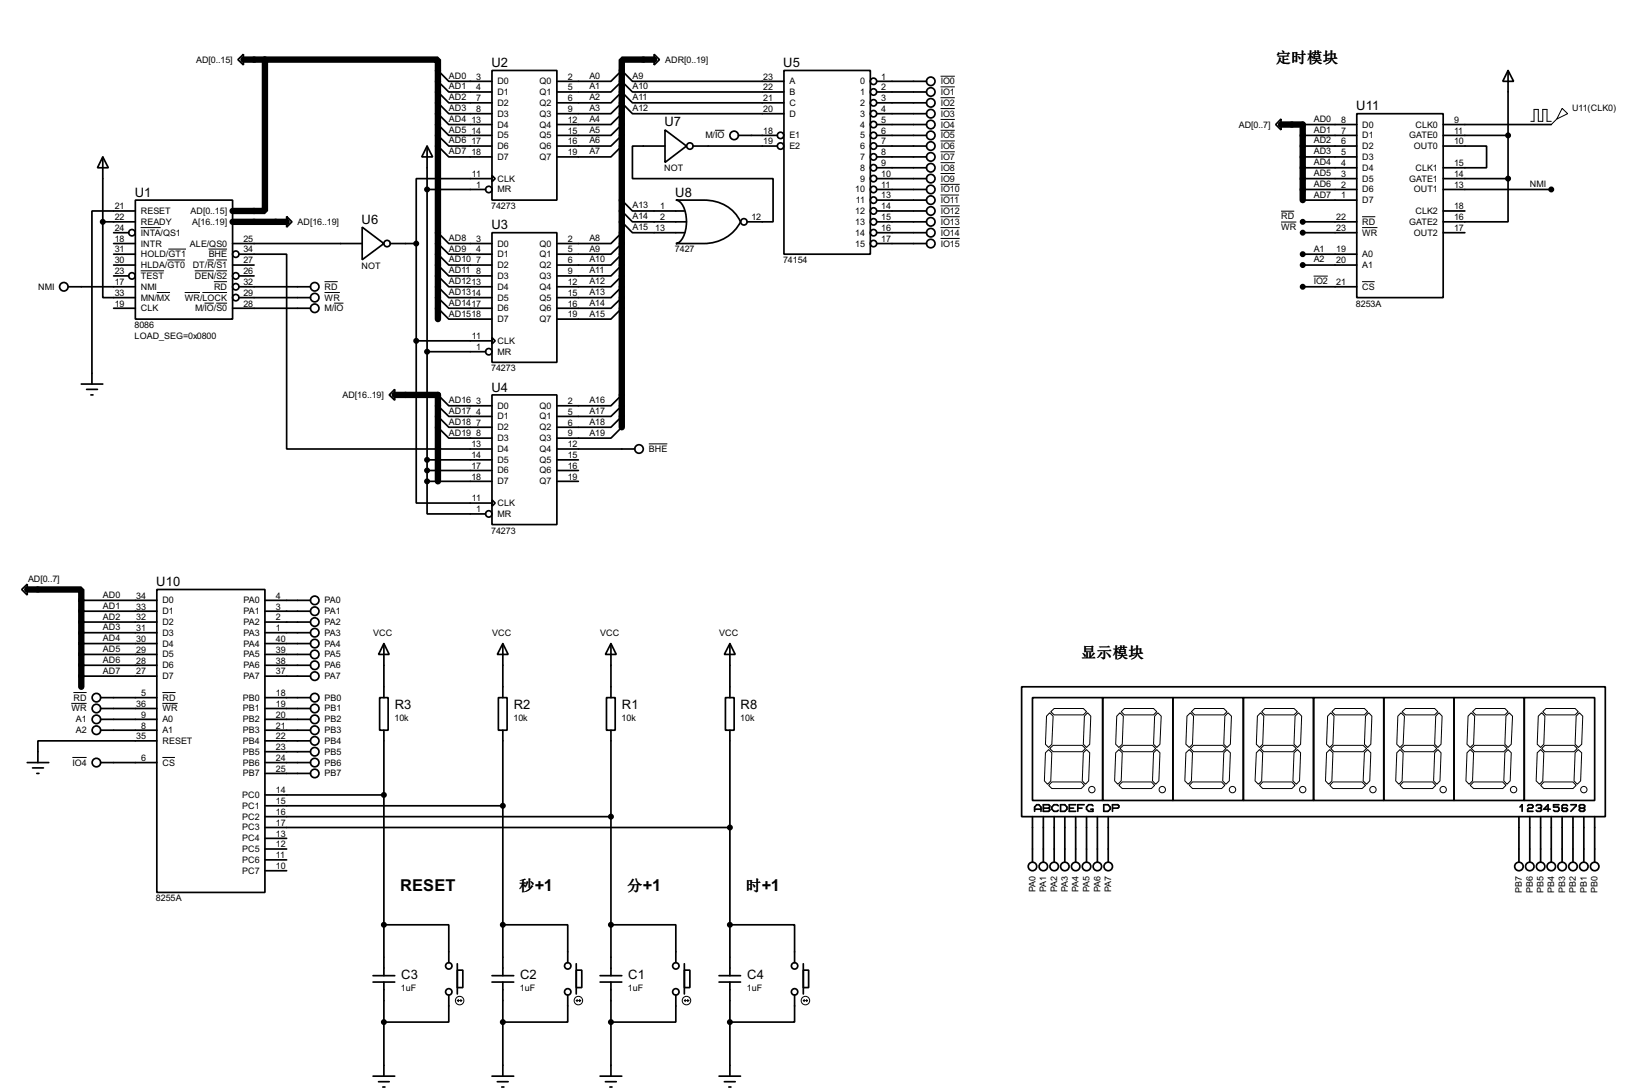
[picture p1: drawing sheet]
<svg xmlns="http://www.w3.org/2000/svg" width="383mm" height="256mm" viewBox="0 0 383 256" stroke-linecap="round" stroke-linejoin="round" font-family="sans-serif">
<path d="M57.2 14h5.1M62.3 14v35.6h-7.6M62.3 14h40.6v61M153.7 14h-7.6v86.4M301 29.3h5.1v17.7M54.7 52.1h12.7M92.8 92.8h10.1v20.3M6.4 138.5h12.7v22.8" fill="none" stroke="#000" stroke-width="1.5"/>
<g fill="none" stroke="#000" stroke-width=".4">
<path d="M55.9 14l1.3-1.2v2.5zM102.9 16.6l2.6 2.5h10.1M102.9 19.1l2.6 2.5h10.1M115.6 16.6h15.3v30.4h-15.3zM130.9 19.1h12.7l2.5-2.5 2.5 2.5h35.6M153.7 12.8l1.3 1.2-1.3 1.3zM184.2 16.6h20.3v43.1h-20.3zM206 19.1h11.7M354.4 16.6l1.3 2.5h-2.6zM354.4 16.6v25.4M24.2 36.9l1.3 2.5h-2.6zM24.2 36.9v15.2"/>
<path d="M100.4 34.3l1.3 2.6h-2.6zM100.4 34.3v78.8M102.9 21.6l2.6 2.6h10.1M102.9 24.2l2.6 2.5h10.1M102.9 26.7l2.6 2.6h10.1M102.9 29.3l2.6 2.5h10.1M102.9 31.8l2.6 2.5h10.1M102.9 34.3l2.6 2.6h10.1M130.9 21.6h12.7l2.5-2.5 2.5 2.5h35.6M130.9 24.2h12.7l2.5-2.6 2.5 2.6h35.6M130.9 26.7h12.7l2.5-2.5 2.5 2.5h35.6M146.1 26.7l-2.5 2.6h-12.7"/>
<path d="M146.1 29.3l-2.5 2.5h-12.7M146.1 31.8l-2.5 2.5h-12.7M146.1 34.3l-2.5 2.6h-12.7M156.3 30.5l5 3.8-5 3.9zM156.3 34.3h-7.7v7.7h33.1v10.1h-6.1M162.9 34.3h19.8M173.5 31.8h9.2M206 21.6h11.7M206 24.2h11.7M206 26.7h11.7M206 29.3h11.7M206 31.8h11.7"/>
<path d="M206 34.3h11.7M206 36.9h11.7M206 39.4h11.7M301 28v2.5l-1.2-1.2zM306.1 29.3h12.7M306.1 31.8h12.7M306.1 34.3h12.7M306.1 36.9h12.7M306.1 39.4h12.7M318.8 26.7h20.3v43.2h-20.3zM339.1 34.3h10.2v5.1h-10.2M339.1 29.3h25.4"/>
<path d="M339.1 31.8h15.3M24.2 52.1v17.8h7.6M24.2 52.1h7.6M26.7 57.2h5.1M26.7 54.7h3.6M26.7 59.7h5.1M31.8 47h22.9v28h-22.9zM31.8 49.6h-10.2v40.6M54.7 57.2h30.4M56.2 59.7h11.2v45.8h48.2M67.4 50.9l1.2 1.2-1.2 1.3zM85.1 53.4l5.1 3.8-5.1 3.8z"/>
<path d="M91.7 57.2h6.1M97.8 57.2v22.9M100.4 44.5h13.7M102.9 54.7l2.6 2.5h10.1M102.9 57.2l2.6 2.5h10.1M102.9 59.7l2.6 2.6h10.1M115.6 41.2l.8 .8-.8 .7zM115.6 54.7h15.3v30.4h-15.3zM115.6 42h-17.8v15.2M146.1 54.7l-2.5 2.5h-12.7M146.1 57.2l-2.5 2.5h-12.7M146.1 59.7l-2.5 2.6h-12.7"/>
<path d="M146.1 52.1l2.5 2.6h12.2M146.1 49.6l2.5 2.5h12.7M146.1 47l2.5 2.6h12.2M158.8 47h6.6a9.1 9.1 0 0 1 8.6 5.1 9.5 9.5 0 0 1-8.6 5.1h-6.6a3.5 3.5 0 0 0 2.3-3.1 7.5 7.5 0 0 0-1.4-6.7zM206 57.2h11.7M206 52.1h11.7M206 44.5h11.7M206 42h11.7M206 47h11.7M206 49.6h11.7M206 54.7h11.7M306.1 52.1h12.7"/>
<path d="M306.1 44.5h12.7M306.1 42h12.7M306.1 47h12.7M306.1 54.7h12.7M306.1 59.7h12.7M339.1 44.5h25.4M339.1 42h15.3M339.1 49.6h5.1M339.1 54.7h5.1M354.4 42v10.1h-15.3M16.1 67.4h15.7M26.7 72.4h5.1"/>
<path d="M26.7 62.3h5.1M26.7 64.8h3.6M54.7 72.4h18.3M54.7 62.3h5M56.2 67.4h16.8M56.2 69.9h16.8M56.2 64.8h3.5M102.9 62.3l2.6 2.5h10.1M102.9 64.8l2.6 2.6h10.1M102.9 67.4l2.6 2.5h10.1M102.9 69.9l2.6 2.5h10.1M102.9 72.4l2.6 2.6h10.1"/>
<path d="M115.6 79.3l.8 .8-.8 .7zM146.1 62.3l-2.5 2.5h-12.7M146.1 64.8l-2.5 2.6h-12.7M146.1 67.4l-2.5 2.5h-12.7M146.1 69.9l-2.5 2.5h-12.7M146.1 72.4l-2.5 2.6h-12.7M306.1 67.4h12.7M306.1 62.3h12.7M19.1 90.2h5.1M20.4 91.5h2.5M21.4 92.8h.5M91.5 92.8l1.3-1.3v2.5z"/>
<path d="M97.8 80.1v38.1h17.8M97.8 80.1h17.8M100.4 82.6h13.7M102.9 92.8l2.6 2.5h10.1M102.9 95.3l2.6 2.5h10.1M102.9 97.8l2.6 2.6h10.1M115.6 92.8h15.3v30.4h-15.3zM146.1 97.8l-2.5 2.6h-12.7M146.1 95.3l-2.5 2.5h-12.7M146.1 92.8l-2.5 2.5h-12.7M100.4 113.1v7.6h13.7M100.4 113.1h15.2"/>
<path d="M100.4 110.5h15.2M100.4 108h15.2M102.9 100.4l2.6 2.5h10.1M115.6 117.4l.8 .8-.8 .7zM130.9 105.5h18.3M130.9 113.1h5M130.9 110.5h5M130.9 108h5M146.1 100.4l-2.5 2.5h-12.7M5.1 138.5l1.3-1.3v2.6zM36.9 138.5h25.4v71.1h-25.4zM19.1 141h17.8"/>
<path d="M19.1 143.6h17.8M19.1 146.1h17.8M19.1 148.6h17.8M19.1 151.2h17.8M19.1 153.7h17.8M19.1 156.3h17.8M19.1 158.8h17.8M62.3 141h10.7M62.3 143.6h10.7M62.3 146.1h10.7M62.3 148.6h10.7M62.3 151.2h10.7"/>
<path d="M62.3 153.7h10.7M62.3 156.3h10.7M62.3 158.8h10.7M90.2 151.2l1.3 2.5h-2.5zM90.2 151.2v12.7M118.2 151.2l1.2 2.5h-2.5zM118.2 151.2v12.7M143.6 151.2l1.2 2.5h-2.5zM143.6 151.2v12.7M171.5 151.2l1.3 2.5h-2.6zM171.5 151.2v12.7M6.4 179.1h5.1"/>
<path d="M23.7 163.9h13.2M23.7 166.4h13.2M23.7 169h13.2M23.7 171.5h13.2M23.7 179.1h13.2M36.9 174h-28v5.1M62.3 163.9h10.7M62.3 166.4h10.7M62.3 169h10.7M62.3 171.5h10.7M62.3 179.1h10.7M62.3 174h10.7"/>
<path d="M62.3 176.6h10.7M89.2 163.9h2v7.6h-2zM90.2 171.5v57.7M117.1 163.9h2.1v7.6h-2.1zM118.2 171.5v57.7M142.5 163.9h2.1v7.6h-2.1zM143.6 171.5v57.7M170.5 163.9h2v7.6h-2zM171.5 171.5v57.7M240.1 161.3h137.1v30.5h-137.1zM242.6 163.9h16.5v24.1h-16.5zM259.1 163.9h16.5v24.1h-16.5z"/>
<path d="M275.6 163.9h16.6v24.1h-16.6zM292.2 163.9h16.5v24.1h-16.5zM308.7 163.9h16.5v24.1h-16.5zM325.2 163.9h16.5v24.1h-16.5zM341.7 163.9h16.5v24.1h-16.5zM358.2 163.9h16.5v24.1h-16.5zM7.7 180.4h2.5M8.7 181.7h.5M62.3 181.7h10.7M62.3 186.7h27.9M62.3 189.3h55.9M62.3 191.8h81.3"/>
<path d="M62.3 194.4h109.2M62.3 196.9h5.1M62.3 199.4h5.1M242.6 191.8v10.7M243.1 190.6v-1l.5-.6h.5l.5 .6v1M243.1 190.1h1.5M245.2 189h1.2l.3 .3v.3l-.3 .2 .3 .5-.3 .3h-1.2zM245.2 191.8v10.7M245.2 189.8h1.2M247.7 191.8v10.7M248.7 189.3l-.3-.3h-.7l-.5 .6v.5l.5 .5h.7l.3-.3M249.2 189h1l.5 .6v.5l-.5 .5h-1z"/>
<path d="M250.2 191.8v10.7M251.3 189.8h1M252.8 191.8v10.7M252.8 189h-1.5v1.6h1.5M253.3 189.8h1M254.8 189h-1.5v1.6M255.3 191.8v10.7M256.8 189.3l-.2-.3h-.8l-.5 .6v.5l.5 .5h1v-.5h-.5M257.9 191.8v10.7M259.4 189h1l.5 .6v.5l-.5 .5h-1zM260.4 191.8v10.7M261.4 189.8h1.3l.2-.2v-.3l-.2-.3h-1.3v1.6"/>
<path d="M356.9 191.8v10.7M357.2 189.6l.5-.6v1.6M359 189.3l.2-.3h.8l.2 .3v.3l-.2 .2h-.8l-.2 .3v.5h1.2M359.5 191.8v10.7M361 189.3l.2-.3h.8l.2 .3v.3l-.2 .2M361.5 189.8h.5M362 189.8l.2 .3-.2 .5h-.8l-.2-.3M362 191.8v10.7M364.3 190.1h-1.5l1-1.1v1.6M364.5 191.8v10.7M366.3 189h-1.2v.6h1l.2 .2v.5l-.2 .3h-.8l-.2-.3M367.1 191.8v10.7"/>
<path d="M368.3 189.3l-.2-.3h-.8l-.2 .3v1l.2 .3h.8l.2-.3-.2-.5h-1M369.1 189h1.3v.3l-1.3 1.3M369.6 191.8v10.7M371.4 189.8l-.3-.2v-.3l.3-.3h.7l.3 .3v.3l-.3 .2M371.4 189.8l-.3 .3 .3 .5h.7l.3-.3-.3-.5M371.4 189.8h.7M372.2 191.8v10.7M374.7 191.8v10.7M62.3 202h5.1M62.3 204.5h5.1M90.2 217.2h15.3v8.9M118.2 217.2h15.2v8.9"/>
<path d="M143.6 217.2h15.2v8.9M171.5 217.2h15.2v8.9M87.7 230.7h5.1M87.7 229.2h5.1M90.2 230.7v22.1M105.5 233.7v6.4h-15.3M107.5 227.9h1.3v4.1h-1.3zM107.5 226.4v7.1M115.6 230.7h5.1M115.6 229.2h5.1M118.2 230.7v22.1M133.4 233.7v6.4h-15.2"/>
<path d="M135.4 227.9h1.3v4.1h-1.3zM135.4 226.4v7.1M141 230.7h5.1M141 229.2h5.1M143.6 230.7v22.1M158.8 233.7v6.4h-15.2M160.8 227.9h1.3v4.1h-1.3zM160.8 226.4v7.1M169 230.7h5M169 229.2h5M171.5 230.7v22.1M186.7 233.7v6.4h-15.2"/>
<path d="M188.8 227.9h1.2v4.1h-1.2zM188.8 226.4v7.1M87.7 252.8h5.1M89 254.1h2.5M90 255.3h.5M115.6 252.8h5.1M116.9 254.1h2.5M117.9 255.3h.5M141 252.8h5.1M142.3 254.1h2.5M143.3 255.3h.5M169 252.8h5"/>
<path d="M170.2 254.1h2.6M171.3 255.3h.5"/>
<circle cx="205.2" cy="19.1" r=".75"/>
<circle cx="218.7" cy="19.1" r="1"/>
<circle cx="162.1" cy="34.3" r=".75"/>
<circle cx="172.5" cy="31.8" r="1"/>
<circle cx="183.4" cy="31.8" r=".75"/>
<circle cx="183.4" cy="34.3" r=".75"/>
<circle cx="205.2" cy="26.7" r=".75"/>
<circle cx="205.2" cy="31.8" r=".75"/>
<circle cx="205.2" cy="39.4" r=".75"/>
<circle cx="205.2" cy="29.3" r=".75"/>
<circle cx="205.2" cy="36.9" r=".75"/>
<circle cx="205.2" cy="34.3" r=".75"/>
<circle cx="205.2" cy="21.6" r=".75"/>
<circle cx="205.2" cy="24.2" r=".75"/>
<circle cx="218.7" cy="34.3" r="1"/>
<circle cx="218.7" cy="36.9" r="1"/>
<circle cx="218.7" cy="39.4" r="1"/>
<circle cx="218.7" cy="29.3" r="1"/>
<circle cx="218.7" cy="31.8" r="1"/>
<circle cx="218.7" cy="26.7" r="1"/>
<circle cx="218.7" cy="24.2" r="1"/>
<circle cx="218.7" cy="21.6" r="1"/>
<circle cx="31" cy="54.7" r=".75"/>
<circle cx="55.4" cy="59.7" r=".75"/>
<circle cx="90.9" cy="57.2" r=".75"/>
<circle cx="114.8" cy="44.5" r=".75"/>
<circle cx="174.8" cy="52.1" r=".75"/>
<circle cx="205.2" cy="52.1" r=".75"/>
<circle cx="205.2" cy="54.7" r=".75"/>
<circle cx="205.2" cy="57.2" r=".75"/>
<circle cx="205.2" cy="42" r=".75"/>
<circle cx="205.2" cy="49.6" r=".75"/>
<circle cx="205.2" cy="44.5" r=".75"/>
<circle cx="205.2" cy="47" r=".75"/>
<circle cx="218.7" cy="49.6" r="1"/>
<circle cx="218.7" cy="42" r="1"/>
<circle cx="218.7" cy="44.5" r="1"/>
<circle cx="218.7" cy="47" r="1"/>
<circle cx="218.7" cy="54.7" r="1"/>
<circle cx="218.7" cy="52.1" r="1"/>
<circle cx="218.7" cy="57.2" r="1"/>
<circle cx="15" cy="67.4" r="1"/>
<circle cx="31" cy="64.8" r=".75"/>
<circle cx="55.4" cy="64.8" r=".75"/>
<circle cx="55.4" cy="67.4" r=".75"/>
<circle cx="55.4" cy="69.9" r=".75"/>
<circle cx="73.9" cy="67.4" r="1"/>
<circle cx="73.9" cy="72.4" r="1"/>
<circle cx="73.9" cy="69.9" r="1"/>
<circle cx="114.8" cy="82.6" r=".75"/>
<circle cx="150.1" cy="105.5" r="1"/>
<circle cx="114.8" cy="120.7" r=".75"/>
<circle cx="73.9" cy="153.7" r="1"/>
<circle cx="73.9" cy="151.2" r="1"/>
<circle cx="73.9" cy="143.6" r="1"/>
<circle cx="73.9" cy="156.3" r="1"/>
<circle cx="73.9" cy="158.8" r="1"/>
<circle cx="73.9" cy="146.1" r="1"/>
<circle cx="73.9" cy="148.6" r="1"/>
<circle cx="73.9" cy="141" r="1"/>
<circle cx="22.6" cy="163.9" r="1"/>
<circle cx="22.6" cy="166.4" r="1"/>
<circle cx="22.6" cy="169" r="1"/>
<circle cx="22.6" cy="171.5" r="1"/>
<circle cx="22.6" cy="179.1" r="1"/>
<circle cx="73.9" cy="176.6" r="1"/>
<circle cx="73.9" cy="179.1" r="1"/>
<circle cx="73.9" cy="174" r="1"/>
<circle cx="73.9" cy="171.5" r="1"/>
<circle cx="73.9" cy="169" r="1"/>
<circle cx="73.9" cy="163.9" r="1"/>
<circle cx="73.9" cy="166.4" r="1"/>
<circle cx="73.9" cy="181.7" r="1"/>
<circle cx="242.6" cy="203.5" r="1"/>
<circle cx="245.1" cy="203.5" r="1"/>
<circle cx="247.7" cy="203.5" r="1"/>
<circle cx="250.2" cy="203.5" r="1"/>
<circle cx="252.7" cy="203.5" r="1"/>
<circle cx="255.3" cy="203.5" r="1"/>
<circle cx="257.8" cy="203.5" r="1"/>
<circle cx="260.4" cy="203.5" r="1"/>
<circle cx="356.9" cy="203.5" r="1"/>
<circle cx="359.4" cy="203.5" r="1"/>
<circle cx="362" cy="203.5" r="1"/>
<circle cx="364.5" cy="203.5" r="1"/>
<circle cx="367" cy="203.5" r="1"/>
<circle cx="369.6" cy="203.5" r="1"/>
<circle cx="372.1" cy="203.5" r="1"/>
<circle cx="374.7" cy="203.5" r="1"/>
<circle cx="105.4" cy="226.9" r=".75"/>
<circle cx="105.4" cy="233" r=".75"/>
<circle cx="133.4" cy="233" r=".75"/>
<circle cx="133.4" cy="226.9" r=".75"/>
<circle cx="158.8" cy="233" r=".75"/>
<circle cx="158.8" cy="226.9" r=".75"/>
<circle cx="186.7" cy="233" r=".75"/>
<circle cx="186.7" cy="226.9" r=".75"/>
</g>
<g fill="none" stroke="#000" stroke-width=".23">
<path d="M221 17.9h3.4M168 30.6h2.2M221 20.4h3.4M221 23h3.4M221 25.5h3.4M221 28.1h3.4M221 30.6h3.4M221 33.1h3.4M221 35.7h3.4M221 38.2h3.4M359.7 28.5h.8v-2.8h1v2.8h1v-2.8h1v2.8h1M365.8 28l-1.3 1.3"/>
<path d="M367.1 25.5l1.3 1.2-2.6 1.3zM33.1 53.5h4.7M39.6 58.5h4.1M49 58.5h4.4M221 53.5h4.5M221 40.8h3.4M221 43.3h4.5M221 45.8h4.4M221 48.4h4.5M221 50.9h4.5M221 56h4.5M301 49.6h3.1"/>
<path d="M301 52.2h3.6M320.1 53.5h3.6M320.1 50.9h3.1M33.1 63.6h5.5M36.9 68.7h3.1M39.3 61.1h4.2M43.4 68.7h3.6M45.8 63.6h4.5M47.6 68.7h5.8M48.1 71.2h2.2M48.7 61.1h1.6M50.3 66.2h3.1"/>
<path d="M50.8 61.1h2.6M50.8 71.2h2.6M50.8 63.6h2.6M76.3 66.2h3.1M76.3 68.7h3.6M78.5 71.2h2.2M308.7 64.9h3.3M320.1 66.2h2.9M152.5 104.3h4.3M16.8 165.2h3.6M17 177.9h3.4M17.3 162.7h3.1"/>
<path d="M38.2 162.7h3.1M38.2 165.2h3.6M38.2 177.9h2.9M245.7 176.8l.7-.7 .8 .7-.3 6.6-.7 .8-.8-.8zM246.7 175.8l.8-.7h6.8l.8 .7-.8 .8h-6.8zM246.7 167.4l.8 .8-.3 6.6-.8 .8-.7-.8 .2-6.6zM246.9 167.2l.8-.8h6.9l.7 .8-.7 .7h-6.9zM255.3 176.1l.8 .7-.3 6.6-.7 .8-.8-.8 .3-6.6zM255.6 167.4l.7 .8-.2 6.6-.8 .8-.7-.8 .2-6.6zM262.2 176.8l.7-.7 .8 .7-.2 6.6-.8 .8-.8-.8zM263.2 175.8l.8-.7h6.8l.8 .7-.8 .8h-6.8zM263.2 167.4l.8 .8-.3 6.6-.8 .8-.7-.8 .2-6.6z"/>
<path d="M264.2 166.4h6.9l.7 .8-.7 .7h-6.9l-.7-.7zM271.1 176.8l.7-.7 .8 .7-.3 6.6-.7 .8-.8-.8zM272.1 167.4l.8 .8-.3 6.6-.8 .8-.7-.8 .2-6.6zM278.7 176.8l.8-.7 .7 .7-.2 6.6-.8 .8-.8-.8zM278.9 168.2l.8-.8 .8 .8-.3 6.6-.7 .8-.8-.8zM280 167.2l.7-.8h6.9l.7 .8-.7 .7h-6.9zM280.5 175.1h6.8l.8 .7-.8 .8h-6.8l-.8-.8zM288.3 176.1l.8 .7-.2 6.6-.8 .8-.8-.8 .3-6.6zM288.6 167.4l.8 .8-.3 6.6-.8 .8-.7-.8 .2-6.6zM295.2 176.8l.8-.7 .7 .7-.2 6.6-.8 .8-.8-.8zM296.2 175.8l.8-.7h6.8l.8 .7-.8 .8h-6.8zM296.2 167.4l.8 .8-.3 6.6-.7 .8-.8-.8 .3-6.6z"/>
<path d="M296.5 167.2l.7-.8h6.9l.8 .8-.8 .7h-6.9zM304.1 176.8l.8-.7 .7 .7-.2 6.6-.8 .8-.8-.8zM305.1 167.4l.8 .8-.3 6.6-.7 .8-.8-.8 .2-6.6zM311.7 176.8l.8-.7 .7 .7-.2 6.6-.8 .8-.7-.8zM312.7 175.8l.8-.7h6.8l.8 .7-.8 .8h-6.8zM312.7 167.4l.8 .8-.3 6.6-.7 .8-.8-.8 .3-6.6zM313.7 166.4h6.9l.8 .8-.8 .7h-6.9l-.7-.7zM321.4 176.1l.7 .7-.2 6.6-.8 .8-.8-.8 .3-6.6zM321.6 167.4l.8 .8-.3 6.6-.7 .8-.8-.8 .3-6.6zM329 176.1l.7 .7-.2 6.6-.8 .8-.7-.8 .2-6.6zM329.2 175.8l.8-.7h6.9l.7 .7-.7 .8h-6.9zM329.2 167.4l.8 .8-.3 6.6-.7 .8-.8-.8 .3-6.6z"/>
<path d="M329.5 167.2l.8-.8h6.8l.8 .8-.8 .7h-6.8zM337.1 176.8l.8-.7 .7 .7-.2 6.6-.8 .8-.7-.8zM338.1 167.4l.8 .8-.3 6.6-.7 .8-.8-.8 .3-6.6zM344.7 176.8l.8-.7 .8 .7-.3 6.6-.8 .8-.7-.8zM345.7 175.8l.8-.7h6.9l.7 .7-.7 .8h-6.9zM345.7 167.4l.8 .8-.2 6.6-.8 .8-.8-.8 .3-6.6zM346.8 166.4h6.8l.8 .8-.8 .7h-6.8l-.8-.7zM353.6 176.8l.8-.7 .7 .7-.2 6.6-.8 .8-.7-.8zM354.6 167.4l.8 .8-.3 6.6-.7 .8-.8-.8 .3-6.6zM361.2 176.8l.8-.7 .8 .7-.3 6.6-.7 .8-.8-.8zM361.5 168.2l.8-.8 .7 .8-.2 6.6-.8 .8-.8-.8zM362.3 175.8l.7-.7h6.9l.7 .7-.7 .8h-6.9z"/>
<path d="M362.5 167.2l.8-.8h6.8l.8 .8-.8 .7h-6.8zM370.9 176.1l.8 .7-.3 6.6-.8 .8-.7-.8 .2-6.6zM371.1 167.4l.8 .8-.2 6.6-.8 .8-.8-.8 .3-6.6zM247.2 183.7h6.9l.7 .8-.7 .7h-6.9l-.8-.7zM263.7 183.7h6.9l.7 .8-.7 .7h-6.9l-.8-.7zM280.2 183.7h6.9l.7 .8-.7 .7h-6.9l-.7-.7zM296.7 183.7h6.9l.7 .8-.7 .7h-6.9l-.7-.7zM313.2 183.7h6.9l.8 .8-.8 .7h-6.9l-.7-.7zM329.7 183.7h6.9l.8 .8-.8 .7h-6.9l-.7-.7zM345.5 184.5l.8-.8h6.8l.8 .8-.8 .7h-6.8zM362.8 183.7h6.8l.8 .8-.8 .7h-6.8l-.8-.7zM107.5 235h1"/>
<path d="M107.5 235l.3 .3M107.8 234.8l-.3 .2M108.3 234.8l.2 .2M108.5 235l-.2 .3M135.4 235h1.1M135.4 235l.3 .3M135.7 234.8l-.3 .2M136.2 234.8l.3 .2M136.5 235l-.3 .3M160.8 235h1.1M160.8 235l.3 .3M161.1 234.8l-.3 .2"/>
<path d="M161.6 234.8l.3 .2M161.9 235l-.3 .3M188.8 235h1M188.8 235l.2 .3M189 234.8l-.2 .2M189.5 234.8l.3 .2M189.8 235l-.3 .3"/>
<circle cx="256.5" cy="185.5" r=".75"/>
<circle cx="273.1" cy="185.5" r=".75"/>
<circle cx="289.6" cy="185.5" r=".75"/>
<circle cx="306.1" cy="185.5" r=".75"/>
<circle cx="322.6" cy="185.5" r=".75"/>
<circle cx="339.1" cy="185.5" r=".75"/>
<circle cx="355.6" cy="185.5" r=".75"/>
<circle cx="372.1" cy="185.5" r=".75"/>
<circle cx="108" cy="235" r="1"/>
<circle cx="135.9" cy="235" r="1"/>
<circle cx="161.3" cy="235" r="1"/>
<circle cx="189.2" cy="235" r="1"/>
</g>
<g fill="#000" stroke="#000" stroke-width=".4">
<circle cx="354.3" cy="31.8" r=".5"/>
<circle cx="24.1" cy="52.1" r=".5"/>
<circle cx="97.8" cy="57.2" r=".5"/>
<circle cx="100.3" cy="44.5" r=".5"/>
<circle cx="306.1" cy="52.1" r=".5"/>
<circle cx="306.1" cy="54.7" r=".5"/>
<circle cx="306.1" cy="59.7" r=".5"/>
<circle cx="354.3" cy="42" r=".5"/>
<circle cx="364.5" cy="44.5" r=".5"/>
<circle cx="306.1" cy="62.3" r=".5"/>
<circle cx="306.1" cy="67.4" r=".5"/>
<circle cx="97.8" cy="80.1" r=".5"/>
<circle cx="100.3" cy="82.6" r=".5"/>
<circle cx="100.3" cy="113.1" r=".5"/>
<circle cx="100.3" cy="108" r=".5"/>
<circle cx="100.3" cy="110.5" r=".5"/>
<circle cx="90.2" cy="186.7" r=".5"/>
<circle cx="118.1" cy="189.3" r=".5"/>
<circle cx="143.5" cy="191.8" r=".5"/>
<circle cx="171.5" cy="194.4" r=".5"/>
<circle cx="90.2" cy="217.2" r=".5"/>
<circle cx="118.1" cy="217.2" r=".5"/>
<circle cx="143.5" cy="217.2" r=".5"/>
<circle cx="171.5" cy="217.2" r=".5"/>
<circle cx="90.2" cy="240.1" r=".5"/>
<circle cx="118.1" cy="240.1" r=".5"/>
<circle cx="143.5" cy="240.1" r=".5"/>
<circle cx="171.5" cy="240.1" r=".5"/>
</g>
<g font-size="4.3">
<text x="94.1" y="209.2">RESET</text>
<text x="125.7" y="209.2">+1</text>
<text x="151.1" y="209.2">+1</text>
<text x="179" y="209.2">+1</text>
</g>
<g font-size="3.7">
<text x="299.8" y="14.8">定时模块</text>
<text x="254.1" y="154.6">显示模块</text>
<text x="122" y="209.2">秒</text>
<text x="147.4" y="209.2">分</text>
<text x="175.3" y="209.2">时</text>
</g>
<g font-size="3.4">
<text x="115.5" y="15.8">U2</text>
<text x="184.1" y="15.8">U5</text>
<text x="156.1" y="29.7">U7</text>
<text x="318.7" y="25.9">U11</text>
<text x="31.7" y="46.2">U1</text>
<text x="158.7" y="46.2">U8</text>
<text x="85" y="52.6">U6</text>
<text x="115.5" y="53.9">U3</text>
<text x="115.5" y="92">U4</text>
<text x="36.7" y="137.7">U10</text>
<text x="92.8" y="166.4">R3</text>
<text x="120.7" y="166.4">R2</text>
<text x="146.1" y="166.4">R1</text>
<text x="174" y="166.4">R8</text>
<text x="94.3" y="229.9">C3</text>
<text x="122.2" y="229.9">C2</text>
<text x="147.6" y="229.9">C1</text>
<text x="175.6" y="229.9">C4</text>
</g>
<g font-size="2.4">
<text x="46.1" y="14.7">AD[0..15]</text>
<text x="156.3" y="14.7">ADR[0..19]</text>
<text x="105.5" y="18.5">AD0</text>
<text x="105.5" y="21">AD1</text>
<text x="105.5" y="23.6">AD2</text>
<text x="111.9" y="18.7">3</text>
<text x="111.9" y="21.2">4</text>
<text x="111.9" y="23.7">7</text>
<text x="116.9" y="19.8">D0</text>
<text x="116.9" y="22.3">D1</text>
<text x="126.8" y="19.8">Q0</text>
<text x="126.8" y="22.3">Q1</text>
<text x="133.4" y="18.7">2</text>
<text x="133.4" y="21.2">5</text>
<text x="133.4" y="23.7">6</text>
<text x="138.5" y="18.5">A0</text>
<text x="138.5" y="21">A1</text>
<text x="138.5" y="23.6">A2</text>
<text x="148.6" y="18.5">A9</text>
<text x="148.6" y="21">A10</text>
<text x="148.6" y="23.6">A11</text>
<text x="179.4" y="18.7">23</text>
<text x="179.4" y="21.2">22</text>
<text x="179.4" y="23.7">21</text>
<text x="185.5" y="19.8">A</text>
<text x="185.5" y="22.3">B</text>
<text x="202.1" y="19.8">0</text>
<text x="202.1" y="22.3">1</text>
<text x="207.1" y="18.7">1</text>
<text x="207.1" y="21.2">2</text>
<text x="207.1" y="23.7">3</text>
<text x="221" y="19.8">IO0</text>
<text x="221" y="22.3">IO1</text>
<text x="105.5" y="26.1">AD3</text>
<text x="105.5" y="28.6">AD4</text>
<text x="110.8" y="28.9">13</text>
<text x="111.9" y="26.3">8</text>
<text x="116.9" y="24.8">D2</text>
<text x="116.9" y="27.4">D3</text>
<text x="116.9" y="30">D4</text>
<text x="126.8" y="24.8">Q2</text>
<text x="126.8" y="27.4">Q3</text>
<text x="126.8" y="30">Q4</text>
<text x="133.4" y="26.3">9</text>
<text x="133.4" y="28.9">12</text>
<text x="138.5" y="26.1">A3</text>
<text x="138.5" y="28.6">A4</text>
<text x="148.6" y="26.1">A12</text>
<text x="179.4" y="26.3">20</text>
<text x="185.5" y="24.8">C</text>
<text x="185.5" y="27.4">D</text>
<text x="202.1" y="24.8">2</text>
<text x="202.1" y="27.4">3</text>
<text x="202.1" y="30">4</text>
<text x="207.1" y="26.3">4</text>
<text x="207.1" y="28.9">5</text>
<text x="221" y="24.8">IO2</text>
<text x="221" y="27.4">IO3</text>
<text x="221" y="30">IO4</text>
<text x="291.1" y="30">AD[0..7]</text>
<text x="308.7" y="28.6">AD0</text>
<text x="315.1" y="28.9">8</text>
<text x="320.1" y="30">D0</text>
<text x="332.6" y="30">CLK0</text>
<text x="341.7" y="28.9">9</text>
<text x="369.4" y="26.1">U11(CLK0)</text>
<text x="105.5" y="31.2">AD5</text>
<text x="105.5" y="33.7">AD6</text>
<text x="110.8" y="31.4">14</text>
<text x="110.8" y="33.9">17</text>
<text x="116.9" y="32.5">D5</text>
<text x="116.9" y="35">D6</text>
<text x="126.8" y="32.5">Q5</text>
<text x="126.8" y="35">Q6</text>
<text x="133.4" y="31.4">15</text>
<text x="133.4" y="33.9">16</text>
<text x="138.5" y="31.2">A5</text>
<text x="138.5" y="33.7">A6</text>
<text x="165.8" y="32.5">M/IO</text>
<text x="179.4" y="31.4">18</text>
<text x="179.4" y="33.9">19</text>
<text x="185.5" y="32.5">E1</text>
<text x="185.5" y="35">E2</text>
<text x="202.1" y="32.5">5</text>
<text x="202.1" y="35">6</text>
<text x="207.1" y="31.4">6</text>
<text x="207.1" y="33.9">7</text>
<text x="221" y="32.5">IO5</text>
<text x="221" y="35">IO6</text>
<text x="308.7" y="31.2">AD1</text>
<text x="308.7" y="33.7">AD2</text>
<text x="315.1" y="31.4">7</text>
<text x="315.1" y="33.9">6</text>
<text x="320.1" y="32.5">D1</text>
<text x="320.1" y="35">D2</text>
<text x="331.1" y="32.5">GATE0</text>
<text x="332.2" y="35">OUT0</text>
<text x="341.7" y="31.4">11</text>
<text x="341.7" y="33.9">10</text>
<text x="105.5" y="36.3">AD7</text>
<text x="110.8" y="36.4">18</text>
<text x="110.9" y="41.6">11</text>
<text x="116.9" y="37.5">D7</text>
<text x="126.8" y="37.5">Q7</text>
<text x="133.4" y="36.4">19</text>
<text x="138.5" y="36.3">A7</text>
<text x="156.1" y="40.2">NOT</text>
<text x="202.1" y="37.5">7</text>
<text x="202.1" y="40.1">8</text>
<text x="207.1" y="36.4">8</text>
<text x="207.1" y="39">9</text>
<text x="207.1" y="41.6">10</text>
<text x="221" y="37.5">IO7</text>
<text x="221" y="40.1">IO8</text>
<text x="308.7" y="36.3">AD3</text>
<text x="308.7" y="38.8">AD4</text>
<text x="308.7" y="41.3">AD5</text>
<text x="315.1" y="36.4">5</text>
<text x="315.1" y="39">4</text>
<text x="315.1" y="41.6">3</text>
<text x="320.1" y="37.5">D3</text>
<text x="320.1" y="40.1">D4</text>
<text x="332.6" y="40.1">CLK1</text>
<text x="341.7" y="39">15</text>
<text x="341.7" y="41.6">14</text>
<text x="111.9" y="44.1">1</text>
<text x="116.9" y="42.7">CLK</text>
<text x="116.9" y="45.2">MR</text>
<text x="201" y="45.2">10</text>
<text x="201.1" y="47.7">11</text>
<text x="202.1" y="42.7">9</text>
<text x="207.1" y="44.1">11</text>
<text x="207.1" y="46.6">13</text>
<text x="221" y="42.7">IO9</text>
<text x="221" y="45.2">IO10</text>
<text x="221" y="47.7">IO11</text>
<text x="308.7" y="46.4">AD7</text>
<text x="308.7" y="43.9">AD6</text>
<text x="315.1" y="44.1">2</text>
<text x="315.1" y="46.6">1</text>
<text x="320.1" y="42.7">D5</text>
<text x="320.1" y="45.2">D6</text>
<text x="320.1" y="47.7">D7</text>
<text x="331.1" y="42.7">GATE1</text>
<text x="332.2" y="45.2">OUT1</text>
<text x="341.7" y="44.1">13</text>
<text x="359.5" y="43.9">NMI</text>
<text x="27" y="51.7">22</text>
<text x="27" y="49.2">21</text>
<text x="33.1" y="52.8">READY</text>
<text x="33.1" y="50.2">RESET</text>
<text x="44.8" y="50.2">AD[0..15]</text>
<text x="45.2" y="52.8">A[16..19]</text>
<text x="69.9" y="52.8">AD[16..19]</text>
<text x="115.4" y="49.1">74273</text>
<text x="148.6" y="51.5">A14</text>
<text x="148.6" y="49">A13</text>
<text x="155.1" y="49.2">1</text>
<text x="155.1" y="51.7">2</text>
<text x="176.6" y="51.7">12</text>
<text x="201" y="50.2">12</text>
<text x="201" y="52.8">13</text>
<text x="207.1" y="49.2">14</text>
<text x="207.1" y="51.7">15</text>
<text x="221" y="50.2">IO12</text>
<text x="221" y="52.8">IO13</text>
<text x="301" y="51.5">RD</text>
<text x="314" y="51.7">22</text>
<text x="320.1" y="52.8">RD</text>
<text x="331.1" y="52.8">GATE2</text>
<text x="332.6" y="50.2">CLK2</text>
<text x="341.7" y="49.2">18</text>
<text x="341.7" y="51.7">16</text>
<text x="27" y="56.8">18</text>
<text x="27" y="59.3">31</text>
<text x="27" y="54.3">24</text>
<text x="33.1" y="57.9">INTR</text>
<text x="33.1" y="55.4">INTA/QS1</text>
<text x="44.6" y="57.9">ALE/QS0</text>
<text x="57.2" y="56.8">25</text>
<text x="57.2" y="59.3">34</text>
<text x="105.5" y="56.6">AD8</text>
<text x="105.5" y="59.1">AD9</text>
<text x="111.9" y="56.8">3</text>
<text x="111.9" y="59.3">4</text>
<text x="116.9" y="57.9">D0</text>
<text x="126.8" y="57.9">Q0</text>
<text x="133.4" y="56.8">2</text>
<text x="133.4" y="59.3">5</text>
<text x="138.5" y="56.6">A8</text>
<text x="138.5" y="59.1">A9</text>
<text x="148.6" y="54">A15</text>
<text x="154" y="54.3">13</text>
<text x="158.6" y="59.3">7427</text>
<text x="201" y="55.4">14</text>
<text x="201" y="57.9">15</text>
<text x="207.1" y="54.3">16</text>
<text x="207.1" y="56.8">17</text>
<text x="221" y="55.4">IO14</text>
<text x="221" y="57.9">IO15</text>
<text x="301" y="54">WR</text>
<text x="308.7" y="59.1">A1</text>
<text x="314" y="54.3">23</text>
<text x="314" y="59.3">19</text>
<text x="320.1" y="55.4">WR</text>
<text x="332.2" y="55.4">OUT2</text>
<text x="341.7" y="54.3">17</text>
<text x="27" y="61.9">30</text>
<text x="27" y="64.4">23</text>
<text x="33.1" y="60.4">HOLD/GT1</text>
<text x="33.1" y="62.9">HLDA/GT0</text>
<text x="33.1" y="65.5">TEST</text>
<text x="45.3" y="62.9">DT/R/S1</text>
<text x="45.8" y="65.5">DEN/S2</text>
<text x="49" y="60.4">BHE</text>
<text x="57.2" y="61.9">27</text>
<text x="57.2" y="64.4">26</text>
<text x="84.9" y="63.1">NOT</text>
<text x="105.5" y="61.7">AD10</text>
<text x="105.5" y="64.2">AD11</text>
<text x="111.9" y="61.9">7</text>
<text x="111.9" y="64.4">8</text>
<text x="116.9" y="60.4">D1</text>
<text x="116.9" y="62.9">D2</text>
<text x="116.9" y="65.5">D3</text>
<text x="126.8" y="60.4">Q1</text>
<text x="126.8" y="62.9">Q2</text>
<text x="126.8" y="65.5">Q3</text>
<text x="133.4" y="61.9">6</text>
<text x="133.4" y="64.4">9</text>
<text x="138.5" y="61.7">A10</text>
<text x="138.5" y="64.2">A11</text>
<text x="184" y="61.8">74154</text>
<text x="308.7" y="61.7">A2</text>
<text x="314" y="61.9">20</text>
<text x="320.1" y="60.4">A0</text>
<text x="320.1" y="62.9">A1</text>
<text x="9" y="68.1">NMI</text>
<text x="27" y="67">17</text>
<text x="27" y="72">19</text>
<text x="27" y="69.5">33</text>
<text x="33.1" y="68.1">NMI</text>
<text x="33.1" y="70.6">MN/MX</text>
<text x="43.4" y="70.6">WR/LOCK</text>
<text x="50.3" y="68.1">RD</text>
<text x="57.2" y="72">28</text>
<text x="57.2" y="67">32</text>
<text x="57.2" y="69.5">29</text>
<text x="76.3" y="68.1">RD</text>
<text x="76.3" y="70.6">WR</text>
<text x="105.5" y="66.7">AD1213</text>
<text x="105.5" y="69.3">AD1314</text>
<text x="105.5" y="71.8">AD1417</text>
<text x="116.9" y="68.1">D4</text>
<text x="116.9" y="70.6">D5</text>
<text x="126.8" y="68.1">Q4</text>
<text x="126.8" y="70.6">Q5</text>
<text x="133.4" y="67">12</text>
<text x="133.4" y="69.5">15</text>
<text x="133.4" y="72">16</text>
<text x="138.5" y="66.7">A12</text>
<text x="138.5" y="69.3">A13</text>
<text x="138.5" y="71.8">A14</text>
<text x="308.7" y="66.7">IO2</text>
<text x="314" y="67">21</text>
<text x="318.6" y="72">8253A</text>
<text x="320.1" y="68.1">CS</text>
<text x="31.6" y="77.1">8086</text>
<text x="33.1" y="73.1">CLK</text>
<text x="45.8" y="73.1">M/IO/S0</text>
<text x="76.3" y="73.1">M/IO</text>
<text x="105.5" y="74.4">AD1518</text>
<text x="116.9" y="73.1">D6</text>
<text x="116.9" y="75.6">D7</text>
<text x="126.8" y="73.1">Q6</text>
<text x="126.8" y="75.6">Q7</text>
<text x="133.4" y="74.6">19</text>
<text x="138.5" y="74.4">A15</text>
<text x="31.6" y="79.6">LOAD_SEG=0x0800</text>
<text x="110.9" y="79.7">11</text>
<text x="111.9" y="82.2">1</text>
<text x="116.9" y="80.8">CLK</text>
<text x="116.9" y="83.3">MR</text>
<text x="115.4" y="87.2">74273</text>
<text x="80.5" y="93.5">AD[16..19]</text>
<text x="105.5" y="94.7">AD16</text>
<text x="111.9" y="94.9">3</text>
<text x="133.4" y="94.9">2</text>
<text x="138.5" y="94.7">A16</text>
<text x="105.5" y="97.2">AD17</text>
<text x="105.5" y="99.8">AD18</text>
<text x="111.9" y="97.4">4</text>
<text x="111.9" y="100">7</text>
<text x="116.9" y="96">D0</text>
<text x="116.9" y="98.5">D1</text>
<text x="116.9" y="101.1">D2</text>
<text x="126.8" y="96">Q0</text>
<text x="126.8" y="98.5">Q1</text>
<text x="126.8" y="101.1">Q2</text>
<text x="133.4" y="97.4">5</text>
<text x="133.4" y="100">6</text>
<text x="138.5" y="99.8">A18</text>
<text x="138.5" y="97.2">A17</text>
<text x="105.5" y="102.3">AD19</text>
<text x="110.8" y="105.1">13</text>
<text x="110.8" y="107.6">14</text>
<text x="111.9" y="102.5">8</text>
<text x="116.9" y="103.6">D3</text>
<text x="116.9" y="106.2">D4</text>
<text x="126.8" y="103.6">Q3</text>
<text x="126.8" y="106.2">Q4</text>
<text x="133.4" y="102.5">9</text>
<text x="133.4" y="105.1">12</text>
<text x="133.4" y="107.6">15</text>
<text x="138.5" y="102.3">A19</text>
<text x="152.5" y="106.2">BHE</text>
<text x="110.8" y="110.1">17</text>
<text x="110.8" y="112.7">18</text>
<text x="116.9" y="108.7">D5</text>
<text x="116.9" y="111.2">D6</text>
<text x="116.9" y="113.8">D7</text>
<text x="126.8" y="108.7">Q5</text>
<text x="126.8" y="111.2">Q6</text>
<text x="126.8" y="113.8">Q7</text>
<text x="133.4" y="110.1">16</text>
<text x="133.4" y="112.7">19</text>
<text x="110.9" y="117.8">11</text>
<text x="116.9" y="118.9">CLK</text>
<text x="111.9" y="120.3">1</text>
<text x="115.4" y="125.3">74273</text>
<text x="116.9" y="121.4">MR</text>
<text x="6.6" y="136.6">AD[0..7]</text>
<text x="24.2" y="140.4">AD0</text>
<text x="24.2" y="143">AD1</text>
<text x="32" y="140.6">34</text>
<text x="32" y="143.2">33</text>
<text x="38.2" y="141.7">D0</text>
<text x="57.2" y="141.7">PA0</text>
<text x="64.8" y="140.6">4</text>
<text x="64.8" y="143.2">3</text>
<text x="76.3" y="141.7">PA0</text>
<text x="24.2" y="145.5">AD2</text>
<text x="24.2" y="148">AD3</text>
<text x="32" y="145.7">32</text>
<text x="32" y="148.2">31</text>
<text x="38.2" y="144.3">D1</text>
<text x="38.2" y="146.8">D2</text>
<text x="38.2" y="149.3">D3</text>
<text x="57.2" y="144.3">PA1</text>
<text x="57.2" y="146.8">PA2</text>
<text x="57.2" y="149.3">PA3</text>
<text x="64.8" y="145.7">2</text>
<text x="64.8" y="148.2">1</text>
<text x="76.3" y="144.3">PA1</text>
<text x="76.3" y="146.8">PA2</text>
<text x="76.3" y="149.3">PA3</text>
<text x="87.7" y="149.3">VCC</text>
<text x="115.6" y="149.3">VCC</text>
<text x="141" y="149.3">VCC</text>
<text x="169" y="149.3">VCC</text>
<text x="24.2" y="150.6">AD4</text>
<text x="24.2" y="153.1">AD5</text>
<text x="24.2" y="155.7">AD6</text>
<text x="32" y="150.8">30</text>
<text x="32" y="153.3">29</text>
<text x="32" y="155.9">28</text>
<text x="38.2" y="151.9">D4</text>
<text x="38.2" y="154.4">D5</text>
<text x="57.2" y="151.9">PA4</text>
<text x="57.2" y="154.4">PA5</text>
<text x="64.8" y="150.8">40</text>
<text x="64.8" y="153.3">39</text>
<text x="64.8" y="155.9">38</text>
<text x="76.3" y="151.9">PA4</text>
<text x="76.3" y="154.4">PA5</text>
<text x="24.2" y="158.2">AD7</text>
<text x="32" y="158.4">27</text>
<text x="38.2" y="157">D6</text>
<text x="38.2" y="159.5">D7</text>
<text x="57.2" y="157">PA6</text>
<text x="57.2" y="159.5">PA7</text>
<text x="64.8" y="158.4">37</text>
<text x="76.3" y="157">PA6</text>
<text x="76.3" y="159.5">PA7</text>
<text x="16.8" y="167.1">WR</text>
<text x="17.3" y="164.6">RD</text>
<text x="32" y="166">36</text>
<text x="33.2" y="163.5">5</text>
<text x="38.2" y="164.6">RD</text>
<text x="38.2" y="167.1">WR</text>
<text x="57.1" y="164.6">PB0</text>
<text x="57.1" y="167.1">PB1</text>
<text x="64.8" y="163.5">18</text>
<text x="64.8" y="166">19</text>
<text x="76.3" y="164.6">PB0</text>
<text x="76.3" y="167.1">PB1</text>
<text x="17.8" y="169.7">A1</text>
<text x="17.8" y="172.2">A2</text>
<text x="32" y="173.6">35</text>
<text x="33.2" y="168.6">9</text>
<text x="33.2" y="171.1">8</text>
<text x="38.2" y="169.7">A0</text>
<text x="38.2" y="172.2">A1</text>
<text x="57.1" y="169.7">PB2</text>
<text x="57.1" y="172.2">PB3</text>
<text x="64.8" y="168.6">20</text>
<text x="64.8" y="171.1">21</text>
<text x="64.8" y="173.6">22</text>
<text x="76.3" y="169.7">PB2</text>
<text x="76.3" y="172.2">PB3</text>
<text x="92.7" y="169.4">10k</text>
<text x="120.7" y="169.4">10k</text>
<text x="146.1" y="169.4">10k</text>
<text x="174" y="169.4">10k</text>
<text x="17" y="179.8">IO4</text>
<text x="33.2" y="178.7">6</text>
<text x="38.2" y="174.7">RESET</text>
<text x="38.2" y="179.8">CS</text>
<text x="57.1" y="174.7">PB4</text>
<text x="57.1" y="177.3">PB5</text>
<text x="57.1" y="179.8">PB6</text>
<text x="64.8" y="176.2">23</text>
<text x="64.8" y="178.7">24</text>
<text x="76.3" y="174.7">PB4</text>
<text x="76.3" y="177.3">PB5</text>
<text x="76.3" y="179.8">PB6</text>
<text x="57.1" y="182.4">PB7</text>
<text x="64.8" y="181.3">25</text>
<text x="76.3" y="182.4">PB7</text>
<text x="56.9" y="187.4">PC0</text>
<text x="56.9" y="190">PC1</text>
<text x="64.8" y="186.3">14</text>
<text x="64.8" y="188.9">15</text>
<text x="64.8" y="191.4">16</text>
<text x="56.9" y="192.5">PC2</text>
<text x="56.9" y="195.1">PC3</text>
<text x="56.9" y="197.6">PC4</text>
<text x="64.8" y="194">17</text>
<text x="64.8" y="196.5">13</text>
<text x="56.9" y="200.1">PC5</text>
<text x="56.9" y="202.7">PC6</text>
<text x="64.8" y="199">12</text>
<text x="64.8" y="201.6">11</text>
<text x="56.9" y="205.2">PC7</text>
<text x="64.8" y="204.1">10</text>
<text x="243.3" y="209.5" transform="rotate(-90 243.3 209.5)">PA0</text>
<text x="245.9" y="209.5" transform="rotate(-90 245.9 209.5)">PA1</text>
<text x="248.4" y="209.5" transform="rotate(-90 248.4 209.5)">PA2</text>
<text x="250.9" y="209.5" transform="rotate(-90 250.9 209.5)">PA3</text>
<text x="253.4" y="209.5" transform="rotate(-90 253.4 209.5)">PA4</text>
<text x="256" y="209.5" transform="rotate(-90 256 209.5)">PA5</text>
<text x="258.6" y="209.5" transform="rotate(-90 258.6 209.5)">PA6</text>
<text x="261.1" y="209.5" transform="rotate(-90 261.1 209.5)">PA7</text>
<text x="357.6" y="209.7" transform="rotate(-90 357.6 209.7)">PB7</text>
<text x="360.2" y="209.7" transform="rotate(-90 360.2 209.7)">PB6</text>
<text x="362.7" y="209.7" transform="rotate(-90 362.7 209.7)">PB5</text>
<text x="365.2" y="209.7" transform="rotate(-90 365.2 209.7)">PB4</text>
<text x="367.8" y="209.7" transform="rotate(-90 367.8 209.7)">PB3</text>
<text x="370.3" y="209.7" transform="rotate(-90 370.3 209.7)">PB2</text>
<text x="372.9" y="209.7" transform="rotate(-90 372.9 209.7)">PB1</text>
<text x="375.4" y="209.7" transform="rotate(-90 375.4 209.7)">PB0</text>
<text x="36.7" y="211.7">8255A</text>
<text x="94.2" y="232.9">1uF</text>
<text x="122.2" y="232.9">1uF</text>
<text x="147.6" y="232.9">1uF</text>
<text x="175.5" y="232.9">1uF</text>
</g>
</svg>
